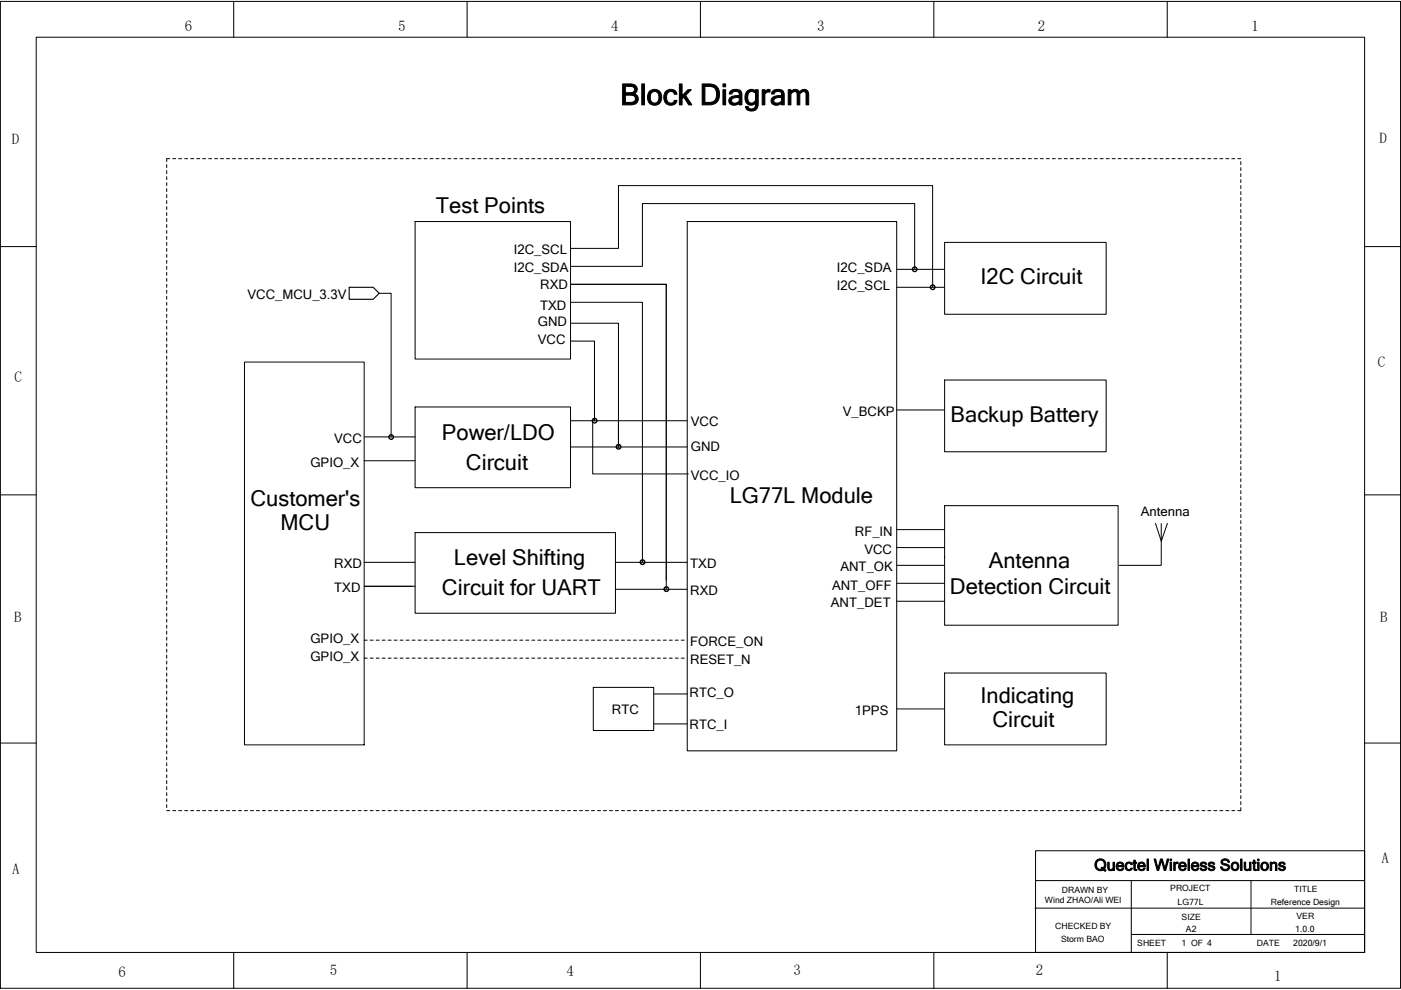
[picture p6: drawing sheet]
<svg xmlns="http://www.w3.org/2000/svg" width="297mm" height="210mm" viewBox="0 0 297 210" stroke-linecap="round" stroke-linejoin="round" font-family="sans-serif">
<g fill="none" stroke="#000" stroke-width=".21">
<path d="M.1 .3h296.8v209.3h-296.8zM7.7 7.9h281.6v194.1h-281.6zM49.5 .3v7.6M99 .3v7.6M148.5 .3v7.6M198 .3v7.6M247.5 .3v7.6M35.3 34.9v.7M35.3 36.2v.6M35.3 37.5v.6M35.3 38.7v.7M36 33.7h-.7v.6"/>
<path d="M36.6 33.7h.7M37.9 33.7h.6M39.2 33.7h.6M40.4 33.7h.7M41.7 33.7h.6M43 33.7h.6M44.2 33.7h.7M45.5 33.7h.6M46.8 33.7h.6M48 33.7h.7M49.3 33.7h.6M50.6 33.7h.6"/>
<path d="M51.8 33.7h.7M53.1 33.7h.6M54.4 33.7h.6M55.6 33.7h.7M56.9 33.7h.6M58.2 33.7h.6M59.5 33.7h.6M60.7 33.7h.7M62 33.7h.6M63.3 33.7h.6M64.5 33.7h.7M65.8 33.7h.6"/>
<path d="M67.1 33.7h.6M68.3 33.7h.7M69.6 33.7h.6M70.9 33.7h.6M72.1 33.7h.7M73.4 33.7h.6M74.7 33.7h.6M75.9 33.7h.7M77.2 33.7h.6M78.5 33.7h.6M79.8 33.7h.6M81 33.7h.7"/>
<path d="M82.3 33.7h.6M83.6 33.7h.6M84.8 33.7h.7M86.1 33.7h.6M87.4 33.7h.6M88.6 33.7h.7M89.9 33.7h.6M91.2 33.7h.6M92.4 33.7h.7M93.7 33.7h.6M95 33.7h.6M96.2 33.7h.7"/>
<path d="M97.5 33.7h.6M98.8 33.7h.6M100.1 33.7h.6M101.3 33.7h.7M102.6 33.7h.6M103.9 33.7h.6M105.1 33.7h.7M106.4 33.7h.6M107.7 33.7h.6M108.9 33.7h.7M110.2 33.7h.6M111.5 33.7h.6"/>
<path d="M112.8 33.7h.6M114 33.7h.7M115.3 33.7h.6M116.5 33.7h.7M117.8 33.7h.6M119.1 33.7h.6M120.3 33.7h.7M121.6 33.7h.6M122.9 33.7h.6M124.1 33.7h.7M125.4 33.7h.6M126.7 33.7h.6"/>
<path d="M127.9 33.7h.7M129.2 33.7h.7M130.5 33.7h.6M131.8 33.7h.6M133 33.7h.7M134.3 33.7h.6M135.6 33.7h.6M136.8 33.7h.7M138.1 33.7h.6M139.4 33.7h.6M140.6 33.7h.7M141.9 33.7h.6"/>
<path d="M143.2 33.7h.6M144.4 33.7h.7M145.7 33.7h.6M147 33.7h.6M148.2 33.7h.7M149.5 33.7h.7M150.8 33.7h.6M152.1 33.7h.6M153.3 33.7h.7M154.6 33.7h.6M155.9 33.7h.6M157.1 33.7h.7"/>
<path d="M158.4 33.7h.6M159.7 33.7h.6M160.9 33.7h.7M162.2 33.7h.6M163.5 33.7h.6M164.7 33.7h.7M166 33.7h.6M167.3 33.7h.6M168.5 33.7h.7M169.8 33.7h.7M171.1 33.7h.6M172.4 33.7h.6"/>
<path d="M173.6 33.7h.7M174.9 33.7h.6M176.2 33.7h.6M177.4 33.7h.7M178.7 33.7h.6M180 33.7h.6M181.2 33.7h.7M182.5 33.7h.7M183.8 33.7h.6M185 33.7h.7M186.3 33.7h.6M187.6 33.7h.6"/>
<path d="M188.8 33.7h.7M190.1 33.7h.7M191.4 33.7h.6M192.7 33.7h.6M193.9 33.7h.7M195.2 33.7h.6M196.5 33.7h.6M197.7 33.7h.7M199 33.7h.6M200.3 33.7h.6M201.5 33.7h.7M202.8 33.7h.7"/>
<path d="M204.1 33.7h.6M205.4 33.7h.6M206.6 33.7h.7M207.9 33.7h.6M209.1 33.7h.7M210.4 33.7h.6M211.7 33.7h.6M213 33.7h.6M214.2 33.7h.7M215.5 33.7h.6M216.8 33.7h.6M218 33.7h.7"/>
<path d="M219.3 33.7h.6M220.6 33.7h.6M221.8 33.7h.7M223.1 33.7h.6M224.4 33.7h.6M225.7 33.7h.6M226.9 33.7h.7M228.2 33.7h.6M229.5 33.7h.6M230.7 33.7h.6M232 33.7h.6M233.3 33.7h.6"/>
<path d="M234.5 33.7h.7M235.8 33.7h.6M237.1 33.7h.6M238.3 33.7h.7M239.6 33.7h.6M240.9 33.7h.6M242.1 33.7h.7M243.4 33.7h.6M244.7 33.7h.6M246 33.7h.6M247.2 33.7h.7M248.5 33.7h.6"/>
<path d="M249.8 33.7h.6M251 33.7h.7M252.3 33.7h.6M253.6 33.7h.6M254.8 33.7h.7M256.1 33.7h.6M257.4 33.7h.6M258.6 33.7h.7M259.9 33.7h.6M261.2 33.7h.6M262.4 33.7h.7M263.1 34.3v.6"/>
<path d="M263.1 35.6v.6M263.1 36.8v.7M263.1 38.1v.6M263.1 39.4v.6M.1 52.3h7.6M35.3 40v.6M35.3 41.3v.6M35.3 42.5v.7M35.3 43.8v.6M35.3 45.1v.6M35.3 46.4v.6M35.3 47.6v.6"/>
<path d="M35.3 48.9v.6M35.3 50.1v.7M35.3 51.4v.6M35.3 52.7v.6M35.3 54v.6M35.3 55.2v.7M35.3 56.5v.6M35.3 57.8v.6M35.3 59v.7M88 47h33v29.2h-33zM121 56.5h15.2v-13.3h57.7v13.9M121 52.7h10.1v-13.3h66.6v21.5"/>
<path d="M145.7 47h44.4v112.3h-44.4zM190.1 57.1h10.2M200.3 51.4h34.2v15.3h-34.2zM263.1 52v.7M263.1 53.3v.7M263.1 54.6v.6M263.1 55.9v.6M263.1 57.1v.7M263.1 58.4v.6M263.1 59.7v.6M263.1 40.6v.7M263.1 41.9v.6"/>
<path d="M263.1 43.2v.6M263.1 44.4v.7M263.1 45.7v.7M263.1 47v.6M263.1 48.2v.7M263.1 49.5v.6M263.1 50.8v.6M289.3 52.3h7.6M35.3 60.3v.6M35.3 61.6v.6M35.3 62.8v.7M35.3 64.1v.6"/>
<path d="M35.3 65.4v.6M35.3 66.7v.6M35.3 67.9v.7M35.3 69.2v.6M35.3 70.5v.6M35.3 71.7v.6M35.3 73v.6M35.3 74.3v.6M35.3 75.5v.7M35.3 76.8v.6M35.3 78.1v.6M35.3 79.3v.7"/>
<path d="M51.8 76.8h25.4v81.2h-25.4zM80.4 62.2h2.5v30.5M121 72.3h5v15.3M121 68.6h10.1v24.7M121 64.1h15.2v55.2M190.1 60.9h10.2M263.1 60.9v.7M263.1 62.2v.6M263.1 63.5v.6M263.1 64.7v.7M263.1 66v.7M263.1 67.3v.6"/>
<path d="M263.1 68.6v.6M263.1 69.8v.7M263.1 71.1v.6M263.1 72.3v.7M263.1 73.6v.7M263.1 74.9v.6M263.1 76.2v.6M263.1 77.4v.7M263.1 78.7v.6M263.1 80v.6M35.3 80.6v.6M35.3 81.9v.6"/>
<path d="M35.3 83.1v.7M35.3 84.4v.6M35.3 85.7v.6M35.3 87v.6M35.3 88.2v.7M35.3 89.5v.6M35.3 90.8v.6M35.3 92v.7M35.3 93.3v.6M35.3 94.6v.6M35.3 95.8v.7M35.3 97.1v.6"/>
<path d="M35.3 98.4v.6M35.3 99.6v.7M77.2 92.7h10.8M77.2 97.7h10.8M88 86.3h33v17.1h-33zM121 89.2h24.7M121 94.8h24.7M125.7 89.1v11.4h20.3M126 84.2v5M131.1 89.2v5.7M190.1 87h10.2M200.3 80.6h34.2v15.2h-34.2z"/>
<path d="M263.1 81.2v.7M263.1 82.5v.6M263.1 83.8v.6M263.1 85v.7M263.1 86.3v.7M263.1 87.6v.6M263.1 88.9v.6M263.1 90.1v.7M263.1 91.4v.6M263.1 92.7v.6M263.1 93.9v.7M263.1 95.2v.6"/>
<path d="M263.1 96.5v.6M263.1 97.7v.7M263.1 99v.6M.1 105h7.6M35.3 100.9v.6M35.3 102.2v.6M35.3 103.4v.7M35.3 104.7v.6M35.3 106v.6M35.3 107.3v.6M35.3 108.5v.7M35.3 109.8v.6"/>
<path d="M35.3 111.1v.6M35.3 112.3v.7M35.3 113.6v.6M35.3 114.9v.6M35.3 116.1v.7M35.3 117.4v.6M35.3 118.6v.7M35.3 119.9v.6M77.2 119.3h10.8M88 113h42.5v17.1h-42.5zM130.5 119.3h15.2M190.1 116.1h10.2"/>
<path d="M190.1 119.9h10.2M190.1 112.3h10.2M200.3 118h.1M200.3 107.3h36.8v25.3h-36.8zM245 111l1.2 3.8M246.2 111.1v8.8h-8.9M247.5 111l-1.3 3.8M263.1 100.3v.6M263.1 101.5v.7M263.1 102.8v.6M263.1 104.1v.6M263.1 105.3v.7"/>
<path d="M263.1 106.6v.7M263.1 107.9v.6M263.1 109.2v.6M263.1 110.4v.7M263.1 111.7v.6M263.1 113v.6M263.1 114.2v.7M263.1 115.5v.6M263.1 116.8v.6M263.1 118v.6M263.1 119.3v.6M289.3 105h7.6"/>
<path d="M35.3 121.2v.6M35.3 122.4v.7M35.3 123.7v.7M35.3 125v.6M35.3 126.3v.6M35.3 127.5v.7M35.3 128.8v.6M35.3 130.1v.6M35.3 131.3v.7M35.3 132.6v.6M35.3 133.9v.6M35.3 135.1v.7"/>
<path d="M35.3 136.4v.7M35.3 137.7v.6M35.3 139v.6M77.2 139.6h.6M77.2 124.4h10.8M77.2 135.8h.6M78.5 139.6h.6M78.5 135.8h.6M79.8 139.6h.6M79.8 135.8h.6M81 139.6h.7M81 135.8h.7"/>
<path d="M82.3 139.6h.6M82.3 135.8h.6M83.6 139.6h.6M83.6 135.8h.6M84.8 139.6h.7M84.8 135.8h.7M86.1 139.6h.6M86.1 135.8h.6M87.4 139.6h.6M87.4 135.8h.6M88.6 139.6h.7M88.6 135.8h.7"/>
<path d="M89.9 139.6h.6M89.9 135.8h.6M91.2 139.6h.6M91.2 135.8h.6M92.4 139.6h.7M92.4 135.8h.7M93.7 139.6h.6M93.7 135.8h.6M95 139.6h.6M95 135.8h.6M96.2 139.6h.7M96.2 135.8h.7"/>
<path d="M97.5 139.6h.6M97.5 135.8h.6M98.8 139.6h.6M98.8 135.8h.6M100.1 139.6h.6M100.1 135.8h.6M101.3 139.6h.7M101.3 135.8h.7M102.6 139.6h.6M102.6 135.8h.6M103.9 139.6h.6M103.9 135.8h.6"/>
<path d="M105.1 139.6h.7M105.1 135.8h.7M106.4 139.6h.6M106.4 135.8h.6M107.7 139.6h.6M107.7 135.8h.6M108.9 139.6h.7M108.9 135.8h.7M110.2 139.6h.6M110.2 135.8h.6M111.5 139.6h.6M111.5 135.8h.6"/>
<path d="M112.8 139.6h.6M112.8 135.8h.6M114 139.6h.7M114 135.8h.7M115.3 139.6h.6M115.3 135.8h.6M116.5 139.6h.7M116.5 135.8h.7M117.8 139.6h.6M117.8 135.8h.6M119.1 139.6h.6M119.1 135.8h.6"/>
<path d="M120.3 139.6h.7M120.3 135.8h.7M121.6 139.6h.6M121.6 135.8h.6M122.9 139.6h.6M122.9 135.8h.6M124.1 139.6h.7M124.1 135.8h.7M125.4 139.6h.6M125.4 135.8h.6M126.7 139.6h.6M126.7 135.8h.6"/>
<path d="M127.9 139.6h.7M127.9 135.8h.7M129.2 139.6h.7M129.2 135.8h.7M130.5 125h15.2M130.5 139.6h.6M130.5 135.8h.6M131.8 139.6h.6M131.8 135.8h.6M133 139.6h.7M133 135.8h.7M134.3 139.6h.6"/>
<path d="M134.3 135.8h.6M135.6 139.6h.6M135.6 135.8h.6M136.8 139.6h.7M136.8 135.8h.7M138.1 139.6h.6M138.1 135.8h.6M139.4 139.6h.6M139.4 135.8h.6M140.6 139.6h.7M140.6 135.8h.7M141.3 123.1v-62.8h-20.3h20.3v64.7"/>
<path d="M141.9 139.6h.6M141.9 135.8h.6M143.2 139.6h.6M143.2 135.8h.6M144.4 139.6h.7M144.4 135.8h.7M190.1 123.7h10.2M190.1 127.5h10.2M263.1 120.5v.7M263.1 121.8v.6M263.1 123.1v.6M263.1 124.4v.6"/>
<path d="M263.1 125.6v.7M263.1 126.9v.6M263.1 128.2v.6M263.1 129.4v.7M263.1 130.7v.6M263.1 132v.6M263.1 133.2v.7M263.1 134.5v.6M263.1 135.8v.6M263.1 137.1v.6M263.1 138.3v.7M263.1 139.6v.6"/>
<path d="M.1 157.6h7.6M35.3 140.2v.6M35.3 141.5v.6M35.3 142.7v.7M35.3 144v.7M35.3 145.3v.6M35.3 146.6v.6M35.3 147.8v.7M35.3 149.1v.6M35.3 150.4v.6M35.3 151.6v.7M35.3 152.9v.6"/>
<path d="M35.3 154.2v.6M35.3 155.4v.7M35.3 156.7v.7M35.3 158v.6M35.3 159.3v.6M125.8 145.8h12.8v9.1h-12.8zM138.6 153.5h7.1M138.6 147.2h7.1M190.1 150.4h10.2M200.3 142.7h34.2v15.3h-34.2zM263.1 140.8v.7M263.1 142.1v.6"/>
<path d="M263.1 143.4v.6M263.1 144.7v.6M263.1 145.9v.7M263.1 147.2v.6M263.1 148.5v.6M263.1 149.7v.7M263.1 151v.6M263.1 152.3v.6M263.1 153.5v.7M263.1 154.8v.6M263.1 156.1v.6M263.1 157.4v.6"/>
<path d="M263.1 158.6v.7M263.1 159.9v.6M289.3 157.6h7.6M35.3 160.5v.7M35.3 161.8v.6M35.3 163.1v.6M35.3 164.3v.7M35.3 165.6v.6M35.3 166.9v.6M35.3 168.1v.7M35.3 169.4v.6M35.3 170.7v.6"/>
<path d="M35.3 171.9h.7M36.6 171.9h.7M37.9 171.9h.6M39.2 171.9h.6M40.4 171.9h.7M41.7 171.9h.6M43 171.9h.6M44.2 171.9h.7M45.5 171.9h.6M46.8 171.9h.6M48 171.9h.7M49.3 171.9h.6"/>
<path d="M50.6 171.9h.6M51.8 171.9h.7M53.1 171.9h.6M54.4 171.9h.6M55.6 171.9h.7M56.9 171.9h.6M58.2 171.9h.6M59.5 171.9h.6M60.7 171.9h.7M62 171.9h.6M63.3 171.9h.6M64.5 171.9h.7"/>
<path d="M65.8 171.9h.6M67.1 171.9h.6M68.3 171.9h.7M69.6 171.9h.6M70.9 171.9h.6M72.1 171.9h.7M73.4 171.9h.6M74.7 171.9h.6M75.9 171.9h.7M77.2 171.9h.6M78.5 171.9h.6M79.8 171.9h.6"/>
<path d="M81 171.9h.7M82.3 171.9h.6M83.6 171.9h.6M84.8 171.9h.7M86.1 171.9h.6M87.4 171.9h.6M88.6 171.9h.7M89.9 171.9h.6M91.2 171.9h.6M92.4 171.9h.7M93.7 171.9h.6M95 171.9h.6"/>
<path d="M96.2 171.9h.7M97.5 171.9h.6M98.8 171.9h.6M100.1 171.9h.6M101.3 171.9h.7M102.6 171.9h.6M103.9 171.9h.6M105.1 171.9h.7M106.4 171.9h.6M107.7 171.9h.6M108.9 171.9h.7M110.2 171.9h.6"/>
<path d="M111.5 171.9h.6M112.8 171.9h.6M114 171.9h.7M115.3 171.9h.6M116.5 171.9h.7M117.8 171.9h.6M119.1 171.9h.6M120.3 171.9h.7M121.6 171.9h.6M122.9 171.9h.6M124.1 171.9h.7M125.4 171.9h.6"/>
<path d="M126.7 171.9h.6M127.9 171.9h.7M129.2 171.9h.7M130.5 171.9h.6M131.8 171.9h.6M133 171.9h.7M134.3 171.9h.6M135.6 171.9h.6M136.8 171.9h.7M138.1 171.9h.6M139.4 171.9h.6M140.6 171.9h.7"/>
<path d="M141.9 171.9h.6M143.2 171.9h.6M144.4 171.9h.7M145.7 171.9h.6M147 171.9h.6M148.2 171.9h.7M149.5 171.9h.7M150.8 171.9h.6M152.1 171.9h.6M153.3 171.9h.7M154.6 171.9h.6M155.9 171.9h.6"/>
<path d="M157.1 171.9h.7M158.4 171.9h.6M159.7 171.9h.6M160.9 171.9h.7M162.2 171.9h.6M163.5 171.9h.6M164.7 171.9h.7M166 171.9h.6M167.3 171.9h.6M168.5 171.9h.7M169.8 171.9h.7M171.1 171.9h.6"/>
<path d="M172.4 171.9h.6M173.6 171.9h.7M174.9 171.9h.6M176.2 171.9h.6M177.4 171.9h.7M178.7 171.9h.6M180 171.9h.6M181.2 171.9h.7M182.5 171.9h.7M183.8 171.9h.6M185 171.9h.7M186.3 171.9h.6"/>
<path d="M187.6 171.9h.6M188.8 171.9h.7M190.1 171.9h.7M191.4 171.9h.6M192.7 171.9h.6M193.9 171.9h.7M195.2 171.9h.6M196.5 171.9h.6M197.7 171.9h.7M199 171.9h.6M200.3 171.9h.6M201.5 171.9h.7"/>
<path d="M202.8 171.9h.7M204.1 171.9h.6M205.4 171.9h.6M206.6 171.9h.7M207.9 171.9h.6M209.1 171.9h.7M210.4 171.9h.6M211.7 171.9h.6M213 171.9h.6M214.2 171.9h.7M215.5 171.9h.6M216.8 171.9h.6"/>
<path d="M218 171.9h.7M219.3 171.9h.6M220.6 171.9h.6M221.8 171.9h.7M223.1 171.9h.6M224.4 171.9h.6M225.7 171.9h.6M226.9 171.9h.7M228.2 171.9h.6M229.5 171.9h.6M230.7 171.9h.6M232 171.9h.6"/>
<path d="M233.3 171.9h.6M234.5 171.9h.7M235.8 171.9h.6M237.1 171.9h.6M238.3 171.9h.7M239.6 171.9h.6M240.9 171.9h.6M242.1 171.9h.7M243.4 171.9h.6M244.7 171.9h.6M246 171.9h.6M247.2 171.9h.7"/>
<path d="M248.5 171.9h.6M249.8 171.9h.6M251 171.9h.7M252.3 171.9h.6M253.6 171.9h.6M254.8 171.9h.7M256.1 171.9h.6M257.4 171.9h.6M258.6 171.9h.7M259.9 171.9h.6M261.2 171.9h.6M263.1 161.2v.6"/>
<path d="M263.1 162.4v.7M263.1 163.7v.6M263.1 165v.6M263.1 166.2v.7M263.1 167.5v.6M263.1 168.8v.6M263.1 170v.7M263.1 171.3v.6h-.7M219.4 192.6h69.9M219.6 180.4h69.7v21.6h-69.7zM219.6 186.8h69.7M239.9 198.2h49.4"/>
<path d="M239.9 186.8v15.2M265.2 186.8v11.4M49.5 202v7.6M99 202v7.6M148.5 202v7.6M198 202v7.6M247.5 202v7.6"/>
</g>
<path d="M74 60.9h5.1l1.3 1.3-1.3 1.3h-5.1z" fill="none" stroke="#000" stroke-width=".23"/>
<g fill="none" stroke="#000" stroke-width=".99">
<path d="M193.8 57h.2v.2h-.2zM197.6 60.8h.2v.2h-.2zM82.8 92.6h.2v.2h-.2zM126 89.1h.2v.2h-.2zM136.1 119.1h.2v.2h-.2zM141.2 124.9h.2v.2h-.2z"/>
<circle cx="131.1" cy="94.8" r=".15"/>
</g>
<text font-size="6.2" x="131.5" y="22.2">Block Diagram</text>
<g font-size="4.6">
<text x="92.4" y="45.1">Test Points</text>
<text x="207.9" y="60.3">I2C Circuit</text>
<text x="201.5" y="89.5">Backup Battery</text>
<text x="93.7" y="93.3">Power/LDO</text>
<text x="98.8" y="99.6">Circuit</text>
<text x="53.1" y="107.3">Customer's</text>
<text x="154.7" y="106.7">LG77L Module</text>
<text x="59.5" y="112.3">MCU</text>
<text x="96.2" y="119.9">Level Shifting</text>
<text x="209.7" y="120.5">Antenna</text>
<text x="93.7" y="126.3">Circuit for UART</text>
<text x="201.4" y="126">Detection Circuit</text>
<text x="207.9" y="149.1">Indicating</text>
<text x="210.4" y="154.2">Circuit</text>
</g>
<text font-size="3.4" x="232" y="184.6">Quectel Wireless Solutions</text>
<g font-size="3.2">
<text x="39.2" y="6.6">6</text>
<text x="84.5" y="6.6">5</text>
<text x="129.6" y="6.6">4</text>
<text x="173.2" y="6.6">3</text>
<text x="220.1" y="6.6">2</text>
<text x="265.4" y="6.6">1</text>
<text x="2.5" y="30.5">D</text>
<text x="292.5" y="30.4">D</text>
<text x="292.1" y="77.8">C</text>
<text x="3.1" y="81.1">C</text>
<text x="3" y="131.8">B</text>
<text x="292.6" y="131.8">B</text>
<text x="2.6" y="185.3">A</text>
<text x="292.9" y="183.1">A</text>
<text x="25.1" y="207.3">6</text>
<text x="69.9" y="206.8">5</text>
<text x="120.1" y="207">4</text>
<text x="168.2" y="206.8">3</text>
<text x="219.6" y="206.8">2</text>
<text x="270.1" y="208">1</text>
</g>
<g font-size="2.8">
<text x="108.9" y="54">I2C_SCL</text>
<text x="108.9" y="57.8">I2C_SDA</text>
<text x="177.4" y="57.8">I2C_SDA</text>
<text x="52.5" y="63.5">VCC_MCU_3.3V</text>
<text x="114.5" y="61.2">RXD</text>
<text x="114.5" y="65.8">TXD</text>
<text x="177.4" y="61.6">I2C_SCL</text>
<text x="114" y="69.2">GND</text>
<text x="114" y="73">VCC</text>
<text x="178.7" y="88.2">V_BCKP</text>
<text x="70.9" y="93.9">VCC</text>
<text x="146.5" y="90.4">VCC</text>
<text x="146.5" y="95.7">GND</text>
<text x="65.8" y="99">GPIO_X</text>
<text x="146.5" y="101.8">VCC_IO</text>
<text x="181.2" y="113.6">RF_IN</text>
<text x="241.9" y="109.4">Antenna</text>
<text x="183.3" y="117.5">VCC</text>
<text x="70.9" y="120.5">RXD</text>
<text x="70.9" y="125.6">TXD</text>
<text x="146.3" y="120.5">TXD</text>
<text x="176.4" y="125.1">ANT_OFF</text>
<text x="178.2" y="121.2">ANT_OK</text>
<text x="146.3" y="126.3">RXD</text>
<text x="176.2" y="128.8">ANT_DET</text>
<text x="65.8" y="136.4">GPIO_X</text>
<text x="146.3" y="137.1">FORCE_ON</text>
<text x="65.8" y="140.2">GPIO_X</text>
<text x="146.3" y="140.8">RESET_N</text>
<text x="146.2" y="147.8">RTC_O</text>
<text x="129.7" y="151.5">RTC</text>
<text x="146.2" y="154.6">RTC_I</text>
<text x="181.2" y="151.6">1PPS</text>
</g>
<g font-size="1.8">
<text x="221.5" y="191.6">Wind ZHAO/Ali WEI</text>
<text x="225.1" y="189.3">DRAWN BY</text>
<text x="248.1" y="189.1">PROJECT</text>
<text x="249.7" y="191.9">LG77L</text>
<text x="269.4" y="191.9">Reference Design</text>
<text x="274.4" y="189.2">TITLE</text>
<text x="223.7" y="197.1">CHECKED BY</text>
<text x="250.5" y="195.2">SIZE</text>
<text x="251.4" y="197.6">A2</text>
<text x="274.6" y="197.6">1.0.0</text>
<text x="274.9" y="194.9">VER</text>
<text x="225" y="199.9">Storm BAO</text>
<text x="241.1" y="200.7">SHEET</text>
<text x="250.5" y="200.7">1 OF 4</text>
<text x="266.5" y="200.7">DATE</text>
<text x="274.2" y="200.6">2020/9/1</text>
</g>
</svg>
